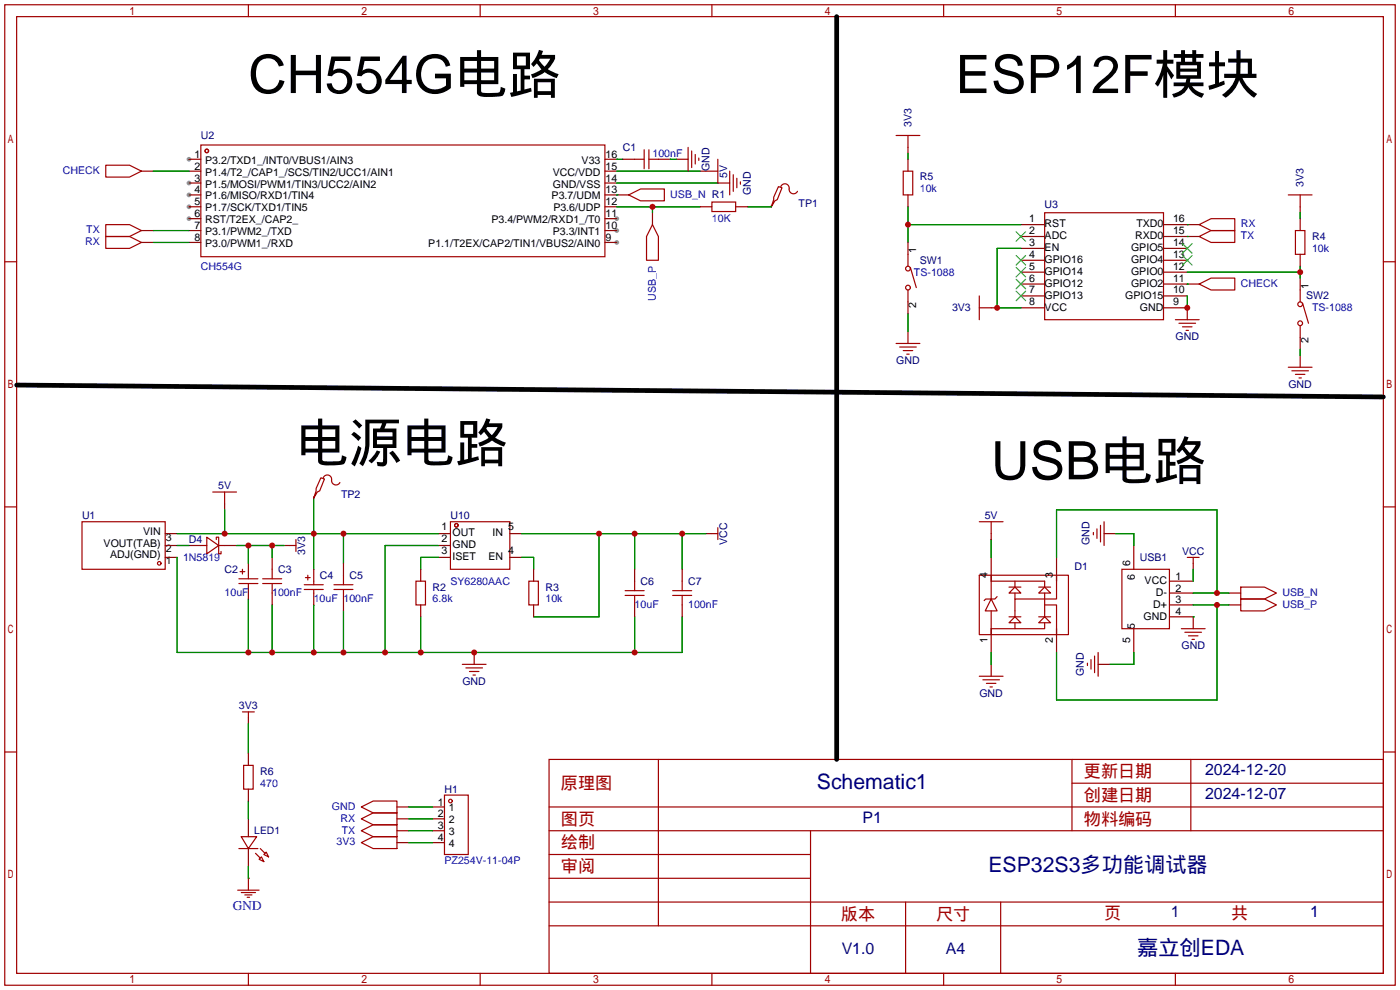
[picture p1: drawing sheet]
<svg xmlns="http://www.w3.org/2000/svg" width="299mm" height="212mm" viewBox="0 0 299 212" stroke-linecap="round" stroke-linejoin="round" font-family="sans-serif">
<g fill="#999">
<circle cx="40.4" cy="34" r=".51"/>
<circle cx="40.4" cy="39.1" r=".51"/>
<circle cx="40.4" cy="41.7" r=".51"/>
<circle cx="40.4" cy="44.2" r=".51"/>
<circle cx="40.4" cy="46.7" r=".51"/>
<circle cx="131.8" cy="51.8" r=".51"/>
<circle cx="131.8" cy="49.3" r=".51"/>
<circle cx="131.8" cy="46.7" r=".51"/>
</g>
<g fill="none" stroke="#a10000" stroke-width=".25">
<path d="M1 1h297.2v209.6h-297.2zM3.6 3.6h292.1v204.4h-292.1zM53.1 1v2.6M102.6 1v2.6M152.1 1v2.6M201.7 1v2.6M251.2 1v2.6M22.6 35.3h5.1l2.5 1.3-2.5 1.2h-5.1zM42.9 31h86.4v23.9h-86.4zM135.6 34h2.1M137.7 32v4.1M138.7 34h2"/>
<path d="M138.7 32v4.1M147.1 31.5v5.1M147.8 32.3v3.5M148.6 33v2.1M149.4 33.8v.5M150.9 36.6h2.5M153.4 34v5.1M156 36.6v5.1M156.7 37.3v3.6M157.5 38.1v2M158.2 38.9v.5M166.4 39.9l.7 .2-1 2.6-.5 .2-.8 1.3 .6-1.5v-.5z"/>
<path d="M166.9 39.9a.93 .93 0 0 1 1.1-.6 .93 .93 0 0 1 .7 1.1 .94 .94 0 0 0 .6 1 .94 .94 0 0 0 1.1-.5M191.5 29h5.1M193 36.6h2.1v5.1h-2.1zM194.1 29v2.5M1 55.9h2.6M22.6 48h5.1l2.5 1.3-2.5 1.2h-5.1zM22.6 50.5h5.1l2.5 1.3-2.5 1.3h-5.1zM134.4 41.7l2.5-1.3h5.1v2.5h-5.1zM139.4 48l1.3 2.5v5.1h-2.5v-5.1zM152.1 43.2h5.1v2h-5.1zM194.1 54.4v2.5M194.6 57.2l1.2 4.3"/>
<path d="M223.3 45.5h25.4v22.8h-25.4zM256.3 48l2.5-1.3h5.1v2.6h-5.1zM256.3 50.5l2.5-1.2h5.1v2.5h-5.1zM275.3 41.7h5.1M276.9 49.3h2v5.1h-2zM277.9 41.7v2.5M295.7 55.9h2.5M191.5 73.4h5.1M192.3 74.2h3.5M193 74.9h2.1M193.8 75.7h.5M194.1 62v2.5"/>
<path d="M209.3 63.2v5.1M209.3 65.8h2.5M251.2 68.3h5.1M252 69.1h3.5M252.7 69.8h2.1M253.5 70.6h.5M256.3 60.7l2.5-1.3h5.1v2.6h-5.1zM275.3 78.5h5.1M276.1 79.2h3.6M277.9 62v2.5M277.9 69.6v2.5M278.4 64.8l1.3 4.3"/>
<path d="M276.9 80h2M277.6 80.8h.5M1 108.3h2.6M17.5 111.5h17.8v10.2h-17.8zM42.9 116.6h1.3M44.2 114.8l2.5 1.8-2.5 1.8zM45.5 105.2h5M46.2 115.3v-.5h.5v3.6h.5v-.5M46.7 116.6h1.3M48 105.2v2.5M62 116.6h1.2M63.2 115.3v2.6"/>
<path d="M68.6 102.1l.7 .3-1 2.5-.5 .3-.7 1.2 .5-1.5v-.5zM69.1 102.1a.93 .93 0 0 1 1.1-.6 .93 .93 0 0 1 .7 1.1 .94 .94 0 0 0 .6 1 .94 .94 0 0 0 1.1-.5M96.3 111.5h12.7v10.2h-12.7zM152.1 114h1.3M153.4 112.8v2.5M209.3 111.5h5.1M211.8 111.5v2.5M233.7 113.8v.5M234.4 113v2.1M235.2 112.3v3.5M236 111.5v5.1M253.7 119.1h2.6"/>
<path d="M255 119.1v1.3M295.7 108.3h2.5M51.1 123.7h4M51.1 124.7h4M51.3 122.2h1M51.8 121.7v1M53.1 122.9v.8M53.1 124.7v.8M56.1 123.7h4.1M56.1 124.7h4.1M58.2 121.7v2M58.2 124.7v2"/>
<path d="M65 125h4.1M65 126h4.1M65.3 123.4h1M65.8 122.9v1.1M67.1 124.2v.8M67.1 126v.7M71.4 125h4M71.4 126h4M73.4 122.9v2.1M73.4 126v2M88.9 124.2h2v5.1h-2zM113 124.2h2.1v5.1h-2.1z"/>
<path d="M133.6 127.3h4.1M133.6 126.2h4.1M135.6 124.2v2M135.6 127.3v2M143.8 127.3h4M143.8 126.2h4M145.8 124.2v2M145.8 127.3v2M209.3 122.9h19v12.7h-19zM211.8 128l1.3 2.6h-2.5zM211.8 122.9v5.1M211.8 130.6v3.8"/>
<path d="M211.8 124.2h11.5v1.3M213.1 127.5l-.5 .5h-1.9l-.4 .4M215.6 131.8h2.6M215.6 125.5h2.6M216.9 134.4h-5.1v1.2M216.9 133.1v1.3h6.4v-1.3M216.9 131.8l1.3 1.3h-2.6zM216.9 125.5l1.3 1.2h-2.6zM216.9 124.2v1.3M216.9 126.7v1.3M222 131.8h2.5M222 125.5h2.5"/>
<path d="M223.3 129.3h2.5v6.3M223.3 131.8l1.2 1.3h-2.5zM223.3 125.5l1.2 1.2h-2.5zM223.3 126.7v5.1M225.8 122.9v5.1h-8.9v3.8M234.7 139.4v5.1M239.8 121.7h10.1v12.7h-10.1zM252.5 134.4h5.1M253.2 135.1h3.6M254 135.9h2M254.8 136.7h.5M265.2 125.5h5.1l2.5 1.2-2.5 1.3h-5.1z"/>
<path d="M265.2 128h5.1l2.5 1.3-2.5 1.3h-5.1zM51.8 152.1h2.6M53.1 152.1v1.3M98.8 142h5.1M99.6 142.7h3.5M100.3 143.5h2.1M101.1 144.3h.5M209.3 144.5h5.1M210.1 145.3h3.5M210.8 146.1h2.1M211.6 146.8h.5M232.4 141.7v.5"/>
<path d="M233.2 141v2M233.9 140.2v3.6M1 160.7h2.6M51.6 178.8h3.3l-1.8 2.6zM52.1 163.6h2v5.1h-2zM77.2 172.5l2.6-1.3h5v2.5h-5zM77.2 175l2.6-1.3h5v2.6h-5zM77.2 177.5l2.6-1.2h5v2.5h-5zM95 169.9h5.1v12.7h-5.1zM117.3 162.3h178.4v45.7h-178.4zM117.3 177.5h178.4M117.3 172.5h178.4"/>
<path d="M140.7 162.3v35.6M173.2 177.5v30.5M229.1 162.3v15.2M229.1 167.4h66.6M254.5 162.3v15.2M295.7 160.7h2.5M50.8 190.2h4.6M51.1 181.4h4M51.6 190.8h3M52.3 191.3h1.5M52.8 191.8h.5M53.1 187.7v2.5"/>
<path d="M54.6 182.4l1 1M55.6 181.4l1 1M55.9 183.1l.5 1.1-1-.6zM56.4 182.6l.5-.5 .5 1zM77.2 180.1l2.6-1.3h5v2.6h-5zM117.3 182.6h55.9M117.3 197.9h178.4M117.3 192.8h178.4M117.3 187.7h55.9M193.5 192.8v15.2M213.9 192.8v15.2M53.1 208v2.6"/>
<path d="M102.6 208v2.6M152.1 208v2.6M201.7 208v2.6M251.2 208v2.6"/>
<circle cx="44.2" cy="32.3" r=".38"/>
<circle cx="194.1" cy="57.4" r=".51"/>
<circle cx="194.1" cy="61.5" r=".51"/>
<circle cx="277.9" cy="65" r=".51"/>
<circle cx="277.9" cy="69.1" r=".51"/>
<circle cx="97.5" cy="112.3" r=".38"/>
<circle cx="34" cy="120.4" r=".38"/>
<circle cx="96.3" cy="171.2" r=".38"/>
</g>
<g fill="none" stroke="#870000" stroke-width=".25">
<path d="M30.2 36.6h2.6M40.4 34h2.5M40.4 36.6h2.5M40.4 39.1h2.5M129.3 34h2.5M129.3 36.6h2.5M129.3 39.1h2.5M133.1 34h2.5M140.7 34h2.6M144.5 34h2.6M149.6 36.6h1.3M153.4 39.1h2.6"/>
<path d="M194.1 31.5v1.3M194.1 34v2.6M30.2 49.3h2.6M30.2 51.8h2.6M40.4 41.7h2.5M40.4 44.2h2.5M40.4 46.7h2.5M40.4 49.3h2.5M40.4 51.8h2.5M129.3 41.7h5.1M129.3 44.2h2.5M129.3 46.7h2.5"/>
<path d="M129.3 49.3h2.5M129.3 51.8h2.5M139.4 45.5v2.5M149.6 44.2h2.5M157.2 44.2h2.6M164.8 43.9v.3M194.1 41.7v2.5M194.1 51.8v2.6M218.2 48h5.1M218.2 50.5h5.1M218.2 53.1h5.1M218.2 55.6h5.1"/>
<path d="M218.2 58.2h5.1M248.7 48h7.6M248.7 50.5h7.6M248.7 53.1h5M248.7 55.6h5M248.7 58.2h5M277.9 44.2v1.3M277.9 46.7v2.6M277.9 54.4v2.5M277.9 59.4v2.6M194.1 64.5v2.6M194.1 70.9v2.5"/>
<path d="M211.8 65.8h1.3M218.2 60.7h5.1M218.2 63.2h5.1M218.2 65.8h5.1M248.7 60.7h7.6M248.7 63.2h5M248.7 65.8h5v2.5M277.9 72.1v2.6M277.9 75.9v2.6M35.3 119.1h2.5M35.3 116.6h2.5M35.3 114h2.5"/>
<path d="M40.4 116.6h2.5M48 116.6h2.5M48 107.7v1.3M58.2 119.1v2.6M60.7 116.6h1.3M67.1 106.2v.2M93.7 119.1h2.6M93.7 116.6h2.6M93.7 114h2.6M109 119.1h2.5M109 114h2.5M150.9 114h1.2"/>
<path d="M211.8 114v1.3M211.8 119.1v5.1M225.8 119.1v5.1M236 114h2.5M242.3 116.6v5.1M53.1 120.4v2.5M53.1 125.5v2.5M58.2 126.7v2.6M67.1 121.7v2.5M67.1 126.7v2.6M73.4 120.4v2.5M73.4 128v2.6"/>
<path d="M89.9 121.7v2.5M89.9 129.3v2.5M101.3 139.4v2.6M114 121.7v2.5M114 129.3v2.5M135.6 121.7v2.5M135.6 129.3v2.5M145.8 121.7v2.5M145.8 129.3v2.5M211.8 134.4v5M225.8 134.4v5M242.3 134.4v5"/>
<path d="M249.9 131.8h5.1v2.6M249.9 129.3h5.1M249.9 126.7h5.1M249.9 124.2h5.1M255 120.4v1.3M262.6 129.3h2.6M262.6 126.7h2.6M53.1 153.4v1.3M211.8 142v2.5M234.7 142h2.5M53.1 161v2.6M53.1 168.7v2.5"/>
<path d="M53.1 175v3.8M84.8 172.5h2.6M84.8 175h2.6M84.8 177.5h2.6M92.5 172.5h2.5M92.5 175h2.5M92.5 177.5h2.5M53.1 187.7h.1M53.1 181.4v3.8M84.8 180.1h2.6M92.5 180.1h2.5"/>
</g>
<g fill="none" stroke="#008700" stroke-width=".25">
<path d="M32.8 36.6h7.6M131.8 36.6h17.8M131.8 39.1h21.6M131.8 34h1.3M143.3 34h1.2M194.1 32.8v1.2M32.8 49.3h7.6M32.8 51.8h7.6M131.8 41.7h.1M131.8 44.2h17.8M139.4 44.2v1.3M159.8 44.2h5"/>
<path d="M194.1 44.2v7.6M194.1 48h24.1M218.2 53.1h-5.1v12.7h5.1M253.7 48h.1M253.7 50.5h.1M253.7 58.2h24.2M277.9 45.5v1.2M277.9 56.9v2.5M194.1 67.1v3.8M253.7 60.7h.1M253.7 63.2v2.6M277.9 74.7v1.2"/>
<path d="M37.8 114h55.9M37.8 119.1v20.3h108v-7.6M37.8 116.6h2.6M48 109v5M50.5 116.6h10.2M53.1 116.6v3.8M58.2 116.6v2.5M67.1 106.4v15.3M73.4 114v6.4M93.7 119.1h-3.8v2.6M93.7 116.6h-11.4v22.8M111.5 114h39.4"/>
<path d="M111.5 119.1h2.5v2.6M128 114v17.8h-14M135.6 114v7.7M145.8 114v7.7M211.8 115.3v3.8M225.8 119.1v-10.1h34.3v17.7M238.5 114h3.8v2.6M53.1 128v11.4M58.2 129.3v10.1M67.1 129.3v10.1M73.4 130.6v8.8M89.9 131.8v7.6"/>
<path d="M135.6 131.8v7.6M211.8 139.4v2.6M242.3 139.4v2.6h-5.1M255 131.8h.1M255 126.7h7.6M255 129.3h7.6M255 121.7v2.5M260.1 129.3v20.3h-34.3v-10.2M53.1 154.7v6.3M53.1 171.2v3.8M87.4 172.5h5.1M87.4 175h5.1"/>
<path d="M87.4 177.5h5.1M53.1 185.2v2.5M87.4 180.1h5.1"/>
</g>
<g fill="none" stroke="#3c3" stroke-width=".25">
<path d="M217.2 49.5l2 2.1M217.2 54.6l2 2M217.2 57.2l2 2M217.2 59.7l2 2M219.2 49.5l-2 2.1M219.2 54.6l-2 2M219.2 57.2l-2 2M219.2 59.7l-2 2M252.7 54.6l2.1 2M252.7 52.1l2.1 2M254.8 54.6l-2.1 2M254.8 52.1l-2.1 2"/>
<path d="M217.2 62.2l2 2.1M219.2 62.2l-2 2.1"/>
</g>
<path d="M178.8 3.6v158.7M3.6 82.3l292.1 2.5" fill="none" stroke="#000" stroke-width="1"/>
<g fill="#c00">
<circle cx="260.1" cy="126.7" r=".63"/>
<circle cx="260.1" cy="129.3" r=".63"/>
<circle cx="213.1" cy="65.8" r=".63"/>
<circle cx="253.7" cy="65.8" r=".63"/>
<circle cx="194.1" cy="48" r=".63"/>
<circle cx="139.4" cy="44.2" r=".63"/>
<circle cx="135.6" cy="114" r=".63"/>
<circle cx="145.8" cy="114" r=".63"/>
<circle cx="128" cy="114" r=".63"/>
<circle cx="67.1" cy="114" r=".63"/>
<circle cx="73.4" cy="114" r=".63"/>
<circle cx="48" cy="114" r=".63"/>
<circle cx="73.4" cy="139.4" r=".63"/>
<circle cx="67.1" cy="139.4" r=".63"/>
<circle cx="58.2" cy="139.4" r=".63"/>
<circle cx="53.1" cy="139.4" r=".63"/>
<circle cx="82.3" cy="139.4" r=".63"/>
<circle cx="89.9" cy="139.4" r=".63"/>
<circle cx="101.3" cy="139.4" r=".63"/>
<circle cx="135.6" cy="139.4" r=".63"/>
<circle cx="277.9" cy="58.2" r=".63"/>
<circle cx="53.1" cy="116.6" r=".63"/>
<circle cx="58.2" cy="116.6" r=".63"/>
</g>
<g font-size="11.3">
<text x="53.1" y="19.9">CH554G电路</text>
<text x="204.2" y="19.9">ESP12F模块</text>
<text x="63.2" y="98.6">电源电路</text>
<text x="211.8" y="102.4">USB电路</text>
</g>
<g font-size="4.5" fill="#000080">
<text x="174.6" y="168.6">Schematic1</text>
<text x="211.3" y="186.3">ESP32S3多功能调试器</text>
<text x="243" y="204.1">嘉立创EDA</text>
</g>
<g font-size="3.7" fill="#a00000">
<text x="231.6" y="166.1">更新日期</text>
<text x="119.9" y="168.6">原理图</text>
<text x="231.6" y="171.2">创建日期</text>
<text x="119.9" y="176.3">图页</text>
<text x="231.6" y="176.3">物料编码</text>
<text x="119.9" y="181.3">绘制</text>
<text x="119.9" y="186.4">审阅</text>
<text x="179.7" y="196.6">版本</text>
<text x="200" y="196.6">尺寸</text>
<text x="236" y="196.3">页</text>
<text x="263.1" y="196.3">共</text>
</g>
<g font-size="3.4" fill="#000080">
<text x="257.6" y="165.7">2024-12-20</text>
<text x="257.6" y="170.8">2024-12-07</text>
<text x="184.4" y="175.9">P1</text>
<text x="250.3" y="196">1</text>
<text x="280" y="196">1</text>
<text x="179.9" y="203.8">V1.0</text>
<text x="202.1" y="203.8">A4</text>
</g>
<text font-size="2.8" fill="#00f" x="49.8" y="194.6">GND</text>
<g font-size="2.3" fill="#000080">
<text x="42.9" y="29.7">U2</text>
<text x="194.8" y="27.2" transform="rotate(-90 194.8 27.2)">3V3</text>
<text x="133.1" y="32.2">C1</text>
<text x="151.6" y="36.6" transform="rotate(-90 151.6 36.6)">GND</text>
<text x="155.4" y="38" transform="rotate(-90 155.4 38)">5V</text>
<text x="160.5" y="41.6" transform="rotate(-90 160.5 41.6)">GND</text>
<text x="196.6" y="38.6">R5</text>
<text x="278.6" y="39.9" transform="rotate(-90 278.6 39.9)">3V3</text>
<text x="170.7" y="44.2">TP1</text>
<text x="223.3" y="44.5">U3</text>
<text x="280.4" y="51.3">R4</text>
<text x="196.6" y="56.4">SW1</text>
<text x="279.1" y="64">SW2</text>
<text x="203.5" y="66.4">3V3</text>
<text x="191.5" y="77.8">GND</text>
<text x="251.2" y="72.7">GND</text>
<text x="275.4" y="82.9">GND</text>
<text x="46.6" y="104.5">5V</text>
<text x="72.9" y="106.4">TP2</text>
<text x="17.5" y="111">U1</text>
<text x="96.3" y="111">U10</text>
<text x="210.4" y="110.8">5V</text>
<text x="40.4" y="116">D4</text>
<text x="65.2" y="118.6" transform="rotate(-90 65.2 118.6)">3V3</text>
<text x="155.4" y="116.4" transform="rotate(-90 155.4 116.4)">VCC</text>
<text x="232.9" y="116.6" transform="rotate(-90 232.9 116.6)">GND</text>
<text x="243.6" y="119.9">USB1</text>
<text x="252.6" y="118.6">VCC</text>
<text x="48" y="122.4">C2</text>
<text x="59.4" y="122.4">C3</text>
<text x="68.3" y="123.7">C4</text>
<text x="74.7" y="123.7">C5</text>
<text x="136.9" y="124.9">C6</text>
<text x="147.1" y="124.9">C7</text>
<text x="229.6" y="121.8">D1</text>
<text x="92.5" y="126.2">R2</text>
<text x="116.6" y="126.2">R3</text>
<text x="252.5" y="138.8">GND</text>
<text x="98.8" y="146.4">GND</text>
<text x="209.3" y="148.9">GND</text>
<text x="231.6" y="144.5" transform="rotate(-90 231.6 144.5)">GND</text>
<text x="51.1" y="151.6">3V3</text>
<text x="55.6" y="165.6">R6</text>
<text x="95" y="169.4">H1</text>
</g>
<g font-size="2.3">
<text x="41.5" y="33.7">1</text>
<text x="43.9" y="35">P3.2/TXD1_/INT0/VBUS1/AIN3</text>
<text x="124.3" y="35">V33</text>
<text x="129.4" y="33.7">16</text>
<text x="41.5" y="36.3">2</text>
<text x="41.5" y="38.8">3</text>
<text x="41.5" y="41.3">4</text>
<text x="43.9" y="37.5">P1.4/T2_/CAP1_/SCS/TIN2/UCC1/AIN1</text>
<text x="43.9" y="40.1">P1.5/MOSI/PWM1/TIN3/UCC2/AIN2</text>
<text x="118.1" y="40.1">GND/VSS</text>
<text x="118.1" y="37.5">VCC/VDD</text>
<text x="129.4" y="41.3">13</text>
<text x="129.4" y="38.8">14</text>
<text x="129.4" y="36.3">15</text>
<text x="41.5" y="43.9">5</text>
<text x="41.5" y="46.4">6</text>
<text x="43.9" y="42.6">P1.6/MISO/RXD1/TIN4</text>
<text x="43.9" y="45.2">P1.7/SCK/TXD1/TIN5</text>
<text x="43.9" y="47.7">RST/T2EX_/CAP2_</text>
<text x="105" y="47.7">P3.4/PWM2/RXD1_/T0</text>
<text x="117.9" y="42.6">P3.7/UDM</text>
<text x="118.3" y="45.2">P3.6/UDP</text>
<text x="129.4" y="46.4">11</text>
<text x="129.4" y="43.9">12</text>
<text x="220" y="47.5">1</text>
<text x="250.7" y="47.5">16</text>
<text x="41.5" y="49">7</text>
<text x="41.5" y="51.5">8</text>
<text x="43.9" y="50.2">P3.1/PWM2_/TXD</text>
<text x="43.9" y="52.8">P3.0/PWM1_/RXD</text>
<text x="91.5" y="52.8">P1.1/T2EX/CAP2/TIN1/VBUS2/AIN0</text>
<text x="118.1" y="50.2">P3.3/INT1</text>
<text x="129.4" y="51.5">9</text>
<text x="129.4" y="49">10</text>
<text x="220" y="50">2</text>
<text x="220" y="52.5">3</text>
<text x="223.3" y="48.6">RST</text>
<text x="223.3" y="51.1">ADC</text>
<text x="223.3" y="53.7">EN</text>
<text x="241.7" y="53.7">GPIO5</text>
<text x="242.6" y="51.1">RXD0</text>
<text x="242.9" y="48.6">TXD0</text>
<text x="250.7" y="52.5">14</text>
<text x="250.7" y="50">15</text>
<text x="195.8" y="54.1" transform="rotate(-90 195.8 54.1)">1</text>
<text x="220" y="55.1">4</text>
<text x="220" y="57.6">5</text>
<text x="223.3" y="56.2">GPIO16</text>
<text x="223.3" y="58.8">GPIO14</text>
<text x="241.7" y="58.8">GPIO0</text>
<text x="241.7" y="56.2">GPIO4</text>
<text x="250.7" y="57.6">12</text>
<text x="250.7" y="55.1">13</text>
<text x="195.8" y="65.8" transform="rotate(-90 195.8 65.8)">2</text>
<text x="220" y="60.2">6</text>
<text x="220" y="62.7">7</text>
<text x="220" y="65.2">8</text>
<text x="223.3" y="61.3">GPIO12</text>
<text x="223.3" y="63.8">GPIO13</text>
<text x="240.5" y="63.8">GPIO15</text>
<text x="241.7" y="61.3">GPIO2</text>
<text x="250.7" y="65.2">9</text>
<text x="250.7" y="62.7">10</text>
<text x="250.7" y="60.2">11</text>
<text x="279.6" y="61.7" transform="rotate(-90 279.6 61.7)">1</text>
<text x="223.3" y="66.4">VCC</text>
<text x="243.6" y="66.4">GND</text>
<text x="279.6" y="73.4" transform="rotate(-90 279.6 73.4)">2</text>
<text x="94.4" y="113.2">1</text>
<text x="108.6" y="113.2">5</text>
<text x="22.1" y="116.8">VOUT(TAB)</text>
<text x="23.5" y="119.3">ADJ(GND)</text>
<text x="30.6" y="114.3">VIN</text>
<text x="35.4" y="118.1">2</text>
<text x="35.4" y="115.5">3</text>
<text x="94.4" y="115.8">2</text>
<text x="94.4" y="118.3">3</text>
<text x="96.7" y="114.5">OUT</text>
<text x="96.7" y="117.1">GND</text>
<text x="96.7" y="119.6">ISET</text>
<text x="104.4" y="119.6">EN</text>
<text x="105.3" y="114.5">IN</text>
<text x="108.6" y="118.3">4</text>
<text x="35.4" y="120.6">1</text>
<text x="211" y="123.4" transform="rotate(-90 211 123.4)">4</text>
<text x="225" y="123.4" transform="rotate(-90 225 123.4)">3</text>
<text x="241.5" y="120.9" transform="rotate(-90 241.5 120.9)">6</text>
<text x="242.5" y="123.9" transform="rotate(-90 242.5 123.9)">6</text>
<text x="244.6" y="124.9">VCC</text>
<text x="251.2" y="123.9">1</text>
<text x="246.5" y="130">D+</text>
<text x="247" y="127.5">D-</text>
<text x="251.2" y="131.5">4</text>
<text x="251.2" y="129">3</text>
<text x="251.2" y="126.4">2</text>
<text x="211" y="137.4" transform="rotate(-90 211 137.4)">1</text>
<text x="225" y="137.4" transform="rotate(-90 225 137.4)">2</text>
<text x="241.5" y="137.4" transform="rotate(-90 241.5 137.4)">5</text>
<text x="242.5" y="134.3" transform="rotate(-90 242.5 134.3)">5</text>
<text x="244.4" y="132.5">GND</text>
<text x="93.6" y="172.2">1</text>
<text x="95.9" y="173.4">1</text>
<text x="93.6" y="174.7">2</text>
<text x="93.6" y="177.2">3</text>
<text x="93.6" y="179.8">4</text>
<text x="95.9" y="176">2</text>
<text x="95.9" y="178.5">3</text>
<text x="95.9" y="181">4</text>
</g>
<g font-size="2.3" fill="#00f">
<text x="139.4" y="33.5">100nF</text>
<text x="13.4" y="37.2">CHECK</text>
<text x="196.6" y="41.1">10k</text>
<text x="143.3" y="42.2">USB_N R1</text>
<text x="152.1" y="47.5">10K</text>
<text x="18.2" y="52.4">RX</text>
<text x="18.4" y="49.9">TX</text>
<text x="265.2" y="48.6">RX</text>
<text x="265.2" y="51.1">TX</text>
<text x="280.4" y="53.8">10k</text>
<text x="42.9" y="57.6">CH554G</text>
<text x="195.3" y="58.9">TS-1088</text>
<text x="140.2" y="64.3" transform="rotate(-90 140.2 64.3)">USB_P</text>
<text x="265.2" y="61.3">CHECK</text>
<text x="280.4" y="66.5">TS-1088</text>
<text x="39.1" y="119.9">1N5819</text>
<text x="96.3" y="124.9">SY6280AAC</text>
<text x="48" y="127.5">10uF</text>
<text x="58.2" y="127.5">100nF</text>
<text x="67.1" y="128.7">10uF</text>
<text x="73.4" y="128.7">100nF</text>
<text x="92.5" y="128.7">6.8k</text>
<text x="116.6" y="128.7">10k</text>
<text x="135.6" y="130">10uF</text>
<text x="147.1" y="130">100nF</text>
<text x="274.1" y="127.3">USB_N</text>
<text x="274.1" y="129.9">USB_P</text>
<text x="55.6" y="168.1">470</text>
<text x="70.9" y="173.1">GND</text>
<text x="72.8" y="175.6">RX</text>
<text x="73" y="178.1">TX</text>
<text x="71.9" y="180.7">3V3</text>
<text x="95" y="184.6">PZ254V-11-04P</text>
</g>
<text font-size="2.2" fill="#000080" x="54.4" y="178.3">LED1</text>
</svg>
